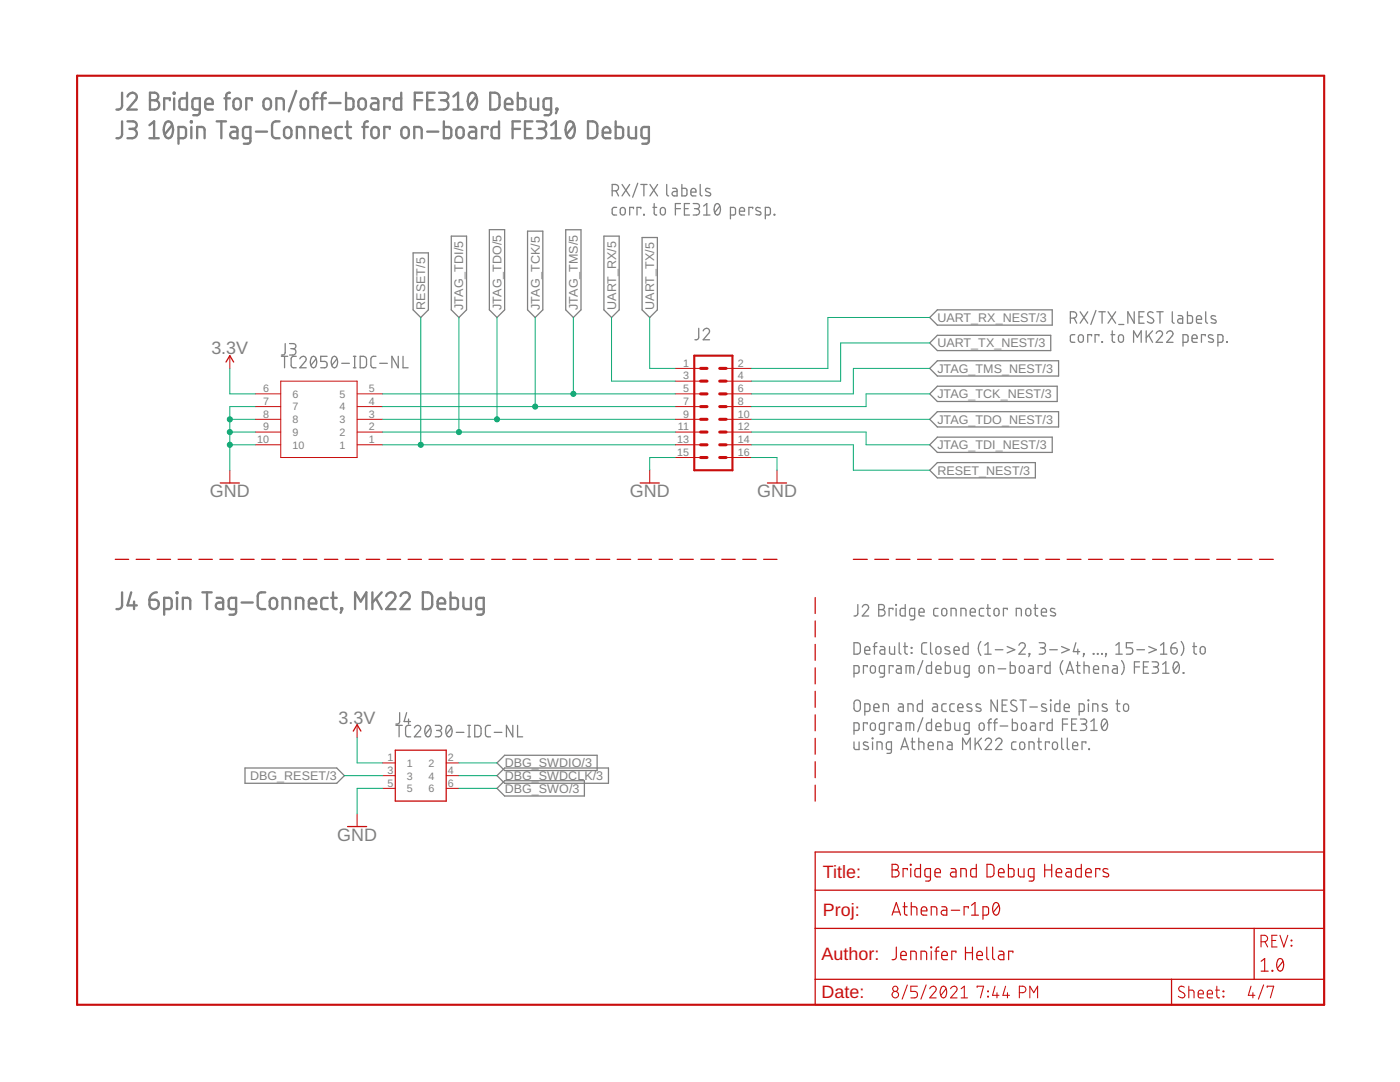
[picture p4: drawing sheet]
<svg xmlns="http://www.w3.org/2000/svg" width="279mm" height="216mm" viewBox="0 0 279 216" stroke-linecap="round" stroke-linejoin="round" font-family="sans-serif">
<g fill="none" stroke="#808080" stroke-width=".25">
<path d="M122.2 38.1h.6a.63 .63 0 0 0 .6-.7 .63 .63 0 0 0-.6-.6h-.6v2.3M122.9 38.1l.5 1M124.1 36.8l1.6 2.3M125.7 36.8l-1.6 2.3M127.3 36.6l-1 2.7M127.9 36.8h1.2M128.5 36.8v2.3M129.7 36.8l1.5 2.3M131.2 36.8l-1.5 2.3M133.1 36.8v1.9l.1 .3 .2 .1M134.2 37.6h.7l.2 .2v1.3h-.5a.44 .44 0 0 1-.5-.4 .44 .44 0 0 1 .5-.5h.5M136.1 36.8v2.3h.8l.2-.2v-1.1l-.4-.2h-.6"/>
<path d="M137.9 38.3h1a.53 .53 0 0 0-.4-.7 .53 .53 0 0 0-.6 .5l.1 .9 .9 .1M139.7 36.8l.1 2.1 .3 .2M141.7 37.7l-.7-.1-.2 .4 1 .5v.5a.85 .85 0 0 1-1 0M82.4 50.5h3.1v11.3l-1.5 1.6-1.6-1.6zM90.1 47.1h3v14.7l-1.5 1.6-1.5-1.6zM97.7 45.8h3v16l-1.5 1.6-1.5-1.6zM105.3 46.1h3v15.7l-1.5 1.6-1.5-1.6zM112.9 45.8h3.1v16l-1.6 1.6-1.5-1.6zM120.5 47.1h3.1v14.7l-1.6 1.6-1.5-1.6zM123.1 41.4h-.7l-.2 .4 .1 1 .8 .1M123.9 41.6l.5-.2a.87 .87 0 0 1 .1 1.4l-.3 .1-.4-.3zM126.4 41.6v-.2h-.7v1.5"/>
<path d="M127.9 41.6v-.2h-.8v1.5M128.1 47.4h3.1v14.4l-1.5 1.6-1.6-1.6zM128.5 42.8l.1 .1zM130.3 41.4h.8M130.6 40.6v2.1l.5 .2M131.9 41.6l.5-.2a.87 .87 0 0 1 .1 1.4l-.3 .1-.4-.3zM134.8 41.6h1M135.8 40.6h-1v2.3M136.6 41.6h.8M137.6 40.6h-1v2.3h1M138.3 40.6h.8a.51 .51 0 0 1 .5 .5 .51 .51 0 0 1-.5 .5h-.5M139 41.6a.63 .63 0 0 1 .6 .7 .63 .63 0 0 1-.6 .6h-.7"/>
<path d="M140.4 42.9h1.3M140.4 41.1l.7-.5v2.3M142.8 40.8a.53 .53 0 0 1 .6-.1 .53 .53 0 0 1 .3 .5 1.28 1.28 0 0 1-.5 1.7 1.35 1.35 0 0 1-.5-2zM143.7 41.1l-1.1 1.3M145.8 42.9h.8l.2-.2v-1.1l-.2-.2h-.8v2.3M147.6 42.1h1a.53 .53 0 0 0-.4-.7 .53 .53 0 0 0-.6 .5l.1 .9 .9 .1M150.2 41.6v-.2h-.7v1.5M151.7 41.5l-.7-.1-.2 .4 1 .6v.4a.79 .79 0 0 1-.9 0M152.7 42.9h.8l.2-.2 .1-.9-.3-.4h-.8v2.3M154.5 42.8l.1 .1zM56.2 71.1h1.2M56.8 71.1v2.3"/>
<path d="M56.9 68.6v1.9l-.2 .3h-.5M57.8 68.6h.7a.51 .51 0 0 1 .6 .5 .51 .51 0 0 1-.6 .5h-.5M58.4 69.6a.63 .63 0 0 1 .7 .6 .63 .63 0 0 1-.7 .6h-.6M59.1 71.1h-.7l-.3 .5 .1 1.6 .2 .2h.7M59.8 71.6a.63 .63 0 0 1 .9-.5 .63 .63 0 0 1 .2 1l-1.1 1.3h1.3M62.2 71.2l.2-.1a.68 .68 0 0 1 .8 .9 .94 .94 0 0 1-.8 1.3 1.67 1.67 0 0 1-.2-2.1zM63.1 71.6l-1 1.3M65.3 71.1h-1.3v1h.8a.65 .65 0 0 1 .5 .6 .65 .65 0 0 1-.5 .7h-.8M66.4 71.2l.1-.1a.68 .68 0 0 1 .9 .9 .94 .94 0 0 1-.9 1.3 1.64 1.64 0 0 1-.1-2.1zM67.2 71.6l-1 1.3M68.2 72.5h1.5M70.5 71.1h.5"/>
<path d="M70.5 73.4h.5M70.8 71.1v2.3M71.9 71.1a1.14 1.14 0 0 1 1.1 .3l.2 .3-.2 1.4-.3 .3h-.8zM75 71.1h-.6l-.4 .5 .1 1.6 .3 .2h.6M75.8 72.5h1.5M79.5 71.1v2.3l-1.3-2.3v2.3M80.4 71.1v2.3h1M139.4 65.5v2l-.3 .3h-.4M140.3 66a.63 .63 0 0 1 .9-.5 .63 .63 0 0 1 .2 1l-1.1 1.3h1.3M185.5 73.5l1.6-1.5h24.2v3h-24.2zM185.5 78.6l1.6-1.5h23.9v3h-23.9zM185.5 68.4l1.6-1.5h22.6v3.1h-22.6z"/>
<path d="M187.1 61.8h22.9v3.1h-22.9l-1.6-1.5zM213.6 63.5h.6a.63 .63 0 0 0 .7-.7 .63 .63 0 0 0-.7-.6h-.6v2.3M214.4 63.5l.5 1M214.5 66.8h-.7l-.2 .4 .1 1 .8 .1M215.3 67l.5-.2a.87 .87 0 0 1 .2 1.4h-.5a1.03 1.03 0 0 1-.2-1.2zM215.6 62.2l1.5 2.3M217.1 62.2l-1.5 2.3M217.8 67v-.2h-.7v1.5M218.7 62l-1 2.7M219.3 62.2h1.3M219.3 67v-.2h-.8v1.5M219.9 68.2l.1 .1z"/>
<path d="M219.9 62.2v2.3M221.1 62.2l1.6 2.3M221.7 66.8h.8M222 66v1.9l.1 .3 .4 .1M222.7 62.2l-1.6 2.3M223.3 64.7h1M223.3 67l.5-.2a.87 .87 0 0 1 .2 1.4h-.5a1.03 1.03 0 0 1-.2-1.2zM226.2 68.3v-2.3l.8 1.3 .8-1.3v2.3M226.4 62.2v2.3l-1.3-2.3v2.3M227.3 63.2h.8M228.3 62.2h-1v2.3h1M228.7 66v2.3"/>
<path d="M229.3 66.9l.7 1.4M230 66l-1.3 1.4M230.1 62.4a.57 .57 0 0 0-.8-.1 .57 .57 0 0 0 0 .9l.7 .3a.57 .57 0 0 1 .1 .9 .57 .57 0 0 1-.9-.1l-.2-.1M230.7 66.5a.63 .63 0 0 1 .9-.5 .63 .63 0 0 1 .2 1l-1.1 1.3h1.3M230.9 62.2h1.2M231.5 62.2v2.3M232.8 66.5a.63 .63 0 0 1 .9-.5 .63 .63 0 0 1 .2 1l-1.1 1.3h1.3M234 62.2v2.1l.3 .2M235.1 63h.5l.4 .2v1.3h-.5a.44 .44 0 0 1-.5-.4 .44 .44 0 0 1 .5-.5h.5M236.1 68.3l.9-.1 .1-.3-.1-1-.9-.1v2.3M237 62.2v2.3h.8l.2-.4v-.9l-.4-.2h-.6M237.9 67.5h1a.53 .53 0 0 0-.3-.7 .53 .53 0 0 0-.7 .5l.1 .9 .9 .1"/>
<path d="M238.8 63.7h1a.53 .53 0 0 0-.4-.7 .53 .53 0 0 0-.6 .5l.1 .9 .9 .1M240.5 67v-.2h-.7v1.5M240.6 62.2v1.9l.1 .3 .3 .1M242.1 66.9l-.8-.1-.1 .4 .9 .6v.4a.79 .79 0 0 1-.9 0M242.6 63.1l-.6-.1-.3 .2 .1 .3 .9 .4v.5a.79 .79 0 0 1-1 0M243.1 68.3h.7l.2-.2 .1-.9-.2-.3-.8-.1v2.3M244.8 68.2l.1 .1zM185.5 83.7l1.6-1.6h24.2v3.1h-24.2zM185.5 88.8l1.6-1.6h22.9v3.1h-22.9zM185.5 93.8l1.6-1.5h19.5v3.1h-19.5zM170.4 128.2l.9 .1 .4 .4v1.4l-.4 .4h-.9zM170.4 134.3h.7l.3-.2v-1l-.2-.3h-.8v2.3"/>
<path d="M170.7 139.8l.6-.1 .3 .2 .1 1.4a.63 .63 0 0 1-.6 .7 .63 .63 0 0 1-.7-.7l.1-1.2zM171.2 120.6v2l-.2 .2-.6 .1M172.1 121.1a.63 .63 0 0 1 .9-.5 .63 .63 0 0 1 .2 1l-1.1 1.3h1.3M172.6 129.8h1a.53 .53 0 0 0-.4-.8 .53 .53 0 0 0-.6 .5l.1 .9 .9 .1M173.1 133.1v-.3h-.8v1.5M173.8 133l.5-.2a.88 .88 0 0 1 .2 1.5h-.4l-.4-.3zM174.3 129h.7M175 128.2l-.5 .3v2M175.4 120.6h.6a.51 .51 0 0 1 .5 .5 .51 .51 0 0 1-.5 .5 .63 .63 0 0 1 .6 .7 .63 .63 0 0 1-.6 .6h-.6zM175.4 121.6h.6M175.7 129h.6l.3 .2v1.3h-.6a.44 .44 0 0 1-.4-.4 .44 .44 0 0 1 .4-.5h.6M176.5 134.3h-.6l-.4-.2v-.9l.2-.4h.8v1.9l-.2 .4h-.7"/>
<path d="M177.5 129v1.3l.4 .2h.6v-1.5M178.2 121.6v-.2h-.8v1.5M178.2 133.1v-.3h-.7v1.5M178.8 120.6l.1 .2zM178.8 121.4v1.5M179 132.8h.6l.2 .3 .1 1.2h-.6a.44 .44 0 0 1-.5-.4 .44 .44 0 0 1 .5-.4h.6M179.5 128.2v2.1l.3 .2M180.3 129h.8M180.6 128.2v2l.1 .2 .4 .1M180.7 120.6v2.3h-.8l-.3-.4 .1-1 1-.1M180.8 134.3v-1.5l1.4 .1 .2 .3v1.1M181.6 132.8v1.5"/>
<path d="M181.9 129.2l.1 .1zM181.9 130.2l.1 .1zM182.5 122.9h-.6l-.4-.2v-1.1l.3-.2h.7v1.9l-.2 .3-.6 .1M183.4 122.2h1a.53 .53 0 0 0-.3-.8 .53 .53 0 0 0-.7 .5l.1 .9 .9 .1M184.1 139.7v2.3l-.8-.1-.2-.3v-.9l.2-.2 .8-.1M184.2 131.8l-1 2.8M185 128.2l-.9 .1-.2 .5 .1 1.5 .4 .2h.6M185.7 128.2v2l.1 .2 .3 .1M185.9 132.1v2.2h-.8l-.2-.3 .1-1.1 .9-.1M186.8 133.6h1a.53 .53 0 0 0-.4-.8 .53 .53 0 0 0-.6 .5l.1 .9 .9 .1M186.9 129.2l.5-.2a.88 .88 0 0 1 .1 1.5h-.3l-.4-.3zM187.2 121.4h-.6l-.3 .4 .1 1 .8 .1"/>
<path d="M188 121.6l.5-.2a.88 .88 0 0 1 .2 1.4l-.3 .1-.4-.3zM188.7 132.1v2.2h.7l.3-.2v-1l-.3-.3h-.7M189.5 129.1l-.7-.1-.2 .4 .2 .2 .7 .4v.4a.85 .85 0 0 1-.9 0M189.8 122.9v-1.5h.8l.2 .2v1.3M190.4 129.8h1a.53 .53 0 0 0-.3-.8 .53 .53 0 0 0-.7 .5l.1 .9 .9 .1M190.5 132.8l.1 1.3 .3 .2h.7v-1.5M191.8 122.9v-1.5h.7l.2 .2 .1 1.3M193.2 128.2v2.3h-.8l-.2-.2v-1.1l.2-.2h.8M193.4 134.3h-.6l-.4-.2v-.9l.2-.4h.8v1.9l-.2 .4h-.7M193.6 122.2h1a.53 .53 0 0 0-.3-.8 .53 .53 0 0 0-.7 .5l.2 .9 .8 .1M195.5 133l.5-.2a.88 .88 0 0 1 .2 1.5h-.4l-.4-.3zM195.7 128a2.17 2.17 0 0 0 0 2.8"/>
<path d="M196.3 121.4h-.6l-.2 .4v.9l.3 .2h.5M196.5 130.5h1.3M196.5 128.8l.7-.6v2.3M196.9 121.4h.8M197.1 120.6l.1 2.1 .5 .2M197.3 134.3v-1.5h.8l.2 .3v1.2M198.5 121.6l.5-.2a.88 .88 0 0 1 .1 1.4l-.3 .1-.4-.3zM198.6 129.6h1.6M199.1 139.7v2.3l-1.3-2.3v2.3M199.2 133.5h1.5M201 129l1.5 .6-1.5 .7M201 121.6v-.2h-.7v1.5"/>
<path d="M201 139.7h-1v2.3h1M201.6 132.1v2.2h.8l.2-.3-.1-1.1-.9-.1M202.8 122.9v-1.5h.8l.2 .2v1.3M202.8 139.9a.57 .57 0 0 0-.8-.1 .57 .57 0 0 0 0 .8l.7 .4a.57 .57 0 0 1 .1 .9 .57 .57 0 0 1-.9-.1l-.2-.2M203.3 128.8a.63 .63 0 0 1 .9-.5 .63 .63 0 0 1 .2 1l-1.1 1.2h1.3M203.5 133l.5-.2a.88 .88 0 0 1 .2 1.5h-.4l-.4-.3zM203.6 139.7h1.2M204.2 139.7v2.3M204.8 121.6l.5-.2a.88 .88 0 0 1 .2 1.4l-.4 .1-.4-.3zM205.3 132.8h.7l.2 .3v1.2h-.5a.44 .44 0 0 1-.5-.4 .44 .44 0 0 1 .5-.4h.5M205.4 130.4l.1 .1zM205.5 130.5l-.2 .5"/>
<path d="M206.4 121.4h.7M206.6 120.6v2.1l.5 .2M207.4 128.2h.8a.51 .51 0 0 1 .5 .6 .51 .51 0 0 1-.5 .5h-.6M207.8 122.2h1.1a.53 .53 0 0 0-.4-.8 .53 .53 0 0 0-.7 .5l.1 .9 1 .1M207.9 133.1v-.3h-.7v1.5M208 129.3a.63 .63 0 0 1 .7 .6 .63 .63 0 0 1-.7 .6h-.6M209.5 129.6h1.5M209.6 132.1v2.2h-.8l-.2-.2v-1l.2-.3h.8M209.6 139.7l.2 .1zM210.5 121.5l-.7-.1-.2 .4 .2 .2 .8 .4v.4a.85 .85 0 0 1-1 0M211.5 139.7v2.3l-.8-.1-.2-.2v-1l.2-.2 .8-.1M211.9 129l1.5 .6-1.5 .7"/>
<path d="M212.1 131.8a2.17 2.17 0 0 0 0 2.8M212.8 134.3l.7-2.2 .8 2.2M213 133.8h1.1M214.7 128.2l-.5 1.8h1.3M214.8 132.8h.8M215.1 132.1v2l.5 .2M215.1 129.5v1M216.2 130.4l.2 .1zM216.3 132.8h.8l.2 .3 .1 1.2M216.3 132.1v2.2M216.4 130.5l-.2 .5M217.1 139.7l.2 .1z"/>
<path d="M218.2 130.4l.1 .1zM218.2 133.6h1a.53 .53 0 0 0-.3-.8 .53 .53 0 0 0-.7 .5l.2 .9 .8 .1M219 130.4l.1 .1zM219.9 130.4l.1 .1zM220.1 134.3v-1.5l.9 .1 .1 1.4M220.7 130.4l.1 .1zM220.8 130.5l-.2 .5M222.1 132.8h.7l.2 .3v1.2h-.6a.44 .44 0 0 1-.4-.4 .44 .44 0 0 1 .4-.4h.6M222.7 130.5h1.3M222.7 128.8l.6-.6v2.3M223 139.7v2l.5 .3M223.8 131.8a2.17 2.17 0 0 1 0 2.8"/>
<path d="M226.1 128.2h-1.3v1.1h.8a.65 .65 0 0 1 .5 .6 .65 .65 0 0 1-.5 .6h-.8M226.4 133.1h1M226.9 129.6h1.5M227.4 132.1h-1v2.2M228.2 133.1h.8M229.2 132.1h-1v2.2h1M229.3 129l1.5 .6-1.5 .7M229.9 132.1h.8a.51 .51 0 0 1 .5 .5 .51 .51 0 0 1-.5 .5h-.5M230.6 133.1a.63 .63 0 0 1 .6 .6 .63 .63 0 0 1-.6 .6h-.7M231.6 130.5h1.3M231.6 128.8l.6-.6v2.3M232 134.3h1.3"/>
<path d="M232 132.6l.7-.5v2.2M233.7 129.3h.7a.64 .64 0 0 1 .6 .7 .64 .64 0 0 1-.7 .5 .64 .64 0 0 1-.6-.6zM234.4 132.2l.1-.1a.97 .97 0 0 1 .9 1.4l-.1 .3a.55 .55 0 0 1-.6 .5 .55 .55 0 0 1-.5-.5l-.1-.9zM234.7 128.2l-.7 .3-.3 .8M235.2 132.6l-1 1.2M235.7 128a2.17 2.17 0 0 1 0 2.8M236.1 134.2l.2 .1zM238 129h.8M238.3 128.2v2.1l.5 .2M239.6 129.2l.5-.2a.88 .88 0 0 1 .2 1.5h-.4l-.4-.3zM48.9 153.2h18.3l1.5 1.6-1.5 1.5h-18.3zM79 144.7h1.3"/>
<path d="M79.7 144.7v2.3M79.8 142.2l-.1 1.9-.3 .4h-.4M81.2 142.2l-.6 1.8h1.3M81.5 143.5v1M82 144.7l-.8 .1-.3 .4 .1 1.6 .3 .2h.7M82.7 145.2a.63 .63 0 0 1 .9-.4 .63 .63 0 0 1 .2 1l-1.1 1.2h1.3M85.1 144.9a.52 .52 0 0 1 .6-.1 .52 .52 0 0 1 .3 .5 1.28 1.28 0 0 1-.6 1.7 1.35 1.35 0 0 1-.4-1.9zM85.9 145.2l-1 1.3M86.9 144.7h.7a.51 .51 0 0 1 .5 .5 .51 .51 0 0 1-.5 .6h-.5M87.5 145.8a.63 .63 0 0 1 .6 .6 .63 .63 0 0 1-.6 .6h-.6M89.2 144.9a.53 .53 0 0 1 .6-.1 .53 .53 0 0 1 .3 .5 1.28 1.28 0 0 1-.5 1.7 1.35 1.35 0 0 1-.4-1.9zM90.1 145.2l-1 1.3"/>
<path d="M91.1 146.1h1.5M93.4 144.7h.5M93.4 147h.5M93.6 144.7v2.3M94.7 144.7l.9 .1 .4 .4v1.4l-.4 .4h-.9zM97.9 144.7l-.8 .1-.2 .4 .1 1.6 .2 .2h.7M98.6 146.1h1.6M99.2 157.3l1.5-1.5h15.9v3h-15.9zM100.7 153.2h20.7v3.1h-20.7l-1.5-1.5zM100.7 150.7h18.5v3.1h-18.5l-1.5-1.6zM102.3 144.7v2.3l-1.2-2.3v2.3M103.3 144.7v2.3h1"/>
<path d="M170.4 145.8l.8-.1 .2-.2v-1l-.2-.2-.8-.1v2.3M170.4 148l.1 1.3 .3 .3h.6v-1.6M172.6 142h.6l.4-.3v-.9l-.2-.3-.8-.1v2.3M173.1 144.5v-.3h-.8v1.6M173.2 148.2l-.6-.2-.3 .3 .1 .3 .9 .4v.4a.79 .79 0 0 1-1 0M173.8 144.4l.5-.1a.87 .87 0 0 1 .2 1.4l-.4 .1-.4-.4v-.7zM174.1 147.3l.1 .1zM174.1 148v1.6M174.4 141.2h1a.53 .53 0 0 0-.3-.7 .53 .53 0 0 0-.7 .4l.1 .9 .9 .2M175 149.6v-1.6h.7l.3 .3v1.3M176.3 142v-1.6l.9 .1 .1 .3v1.2M176.5 145.8l-.8-.1-.2-.2v-.9l.2-.3 .8-.1v1.9l-.2 .4h-.7"/>
<path d="M177.9 149.6l-.8-.1-.2-.2v-.9l.2-.3 .8-.1v1.9l-.2 .4h-.7M178.2 144.5v-.3h-.7v1.6M179 144.2l.6 .1 .2 .2 .1 1.3h-.6a.44 .44 0 0 1-.5-.5 .44 .44 0 0 1 .5-.4h.6M179.4 140.4l.6 .1 .3 .3v1.2h-.6a.44 .44 0 0 1-.4-.5 .44 .44 0 0 1 .4-.4h.6M179.8 149.6l.8-2.3 .7 2.3M180 149h1.1M180.8 145.8v-1.6h1.2l.2 .2 .2 .2v1.2M181.2 142v-1.6l.9 .1 .1 1.5M181.6 144.2v1.6M181.8 148h.8M182.1 147.3v2l.5 .3M183.4 148l.9 .2 .1 1.4"/>
<path d="M183.4 147.3v2.3M184.2 143.2l-1 2.8M185.3 148.8h1a.53 .53 0 0 0-.4-.7 .53 .53 0 0 0-.6 .4l.1 1 .9 .1M185.9 143.5v2.3l-.8-.1-.2-.3 .1-1 .9-.2M186.2 140.4l.7 .1 .2 .3v1.2h-.6a.44 .44 0 0 1-.4-.5 .44 .44 0 0 1 .4-.4h.6M186.8 145h1a.53 .53 0 0 0-.4-.7 .53 .53 0 0 0-.6 .4l.1 .9 .9 .2M187.1 149.6v-1.6h.7l.3 .3 .1 1.3M188.7 143.5v2.3l.7-.1 .3-.2v-1l-.4-.3h-.6M188.8 140.4l-.6 .1-.2 .3 .1 1 .7 .2M189.1 148l.7 .1 .2 .2v1.3h-.6a.44 .44 0 0 1-.4-.5 .44 .44 0 0 1 .4-.4h.6M190.5 140.4l-.7 .1-.2 .3 .1 1 .8 .2M190.5 144.2l.1 1.3 .3 .3h.7v-1.6"/>
<path d="M191.2 141.2h1a.53 .53 0 0 0-.4-.7 .53 .53 0 0 0-.6 .4l.1 .9 .9 .2M192.1 149.6v-2.3l.8 1.2 .7-1.2v2.3M193.4 145.8l-.8-.1-.2-.2v-.9l.2-.3 .8-.1v1.9l-.2 .4h-.7M193.9 140.6l-.8-.1-.1 .3 .9 .6v.4a.73 .73 0 0 1-.9 0M194.6 147.3v2.3M195.1 148.2l.8 1.4M195.5 144.4l.5-.1a.87 .87 0 0 1 .2 1.4l-.4 .1-.4-.4zM195.7 140.6l-.8-.1-.1 .3 .2 .3 .7 .3v.4a.78 .78 0 0 1-.9 0M195.9 147.3l-1.3 1.4M196.6 147.8a.63 .63 0 0 1 .9-.5 .63 .63 0 0 1 .2 1l-1.1 1.3h1.3M197.1 144.2h.8M197.9 143.5l-.5 .2v2.1"/>
<path d="M198.3 144.2h.7M198.7 147.8a.63 .63 0 0 1 .9-.5 .63 .63 0 0 1 .2 1l-1.1 1.3h1.3M199 143.5l-.4 .1-.1 .2v2M199.6 144.9h1.5M200 140.7h.8M202 143.5v2.3l.8-.1 .3-.3-.1-.9-.3-.3h-.7M202.8 148l-.7 .1-.2 .3 .1 1.1 .8 .1M203.6 148.2l.5-.1a.87 .87 0 0 1 .2 1.4l-.4 .1-.4-.4zM203.9 144.4l.5-.1a.87 .87 0 0 1 .2 1.4l-.3 .1-.4-.4zM205.4 149.6v-1.6h.6l.4 .3v1.3M205.5 141.1h1.5M205.8 144.2l.6 .1 .3 .3v1.2h-.6a.44 .44 0 0 1-.5-.5 .44 .44 0 0 1 .5-.4h.6"/>
<path d="M207.1 148h.7M207.3 147.3v1.9l.2 .3 .3 .1M208.4 144.5v-.3h-.8v1.6M208.7 140.6l-.7-.1-.1 .3 .1 .3 .8 .3v.4a.78 .78 0 0 1-.9 0M209.4 148.3v-.3h-.8v1.6M209.7 140.4v1.6M210 143.5v2.3l-.8-.1-.2-.2v-1l.4-.3h.6M210.1 148.2l.5-.1a.87 .87 0 0 1 .2 1.4l-.4 .1-.3-.4zM211.9 147.3v1.9l.1 .3 .3 .1M212 144.5h1.1M212.4 141.2h1a.53 .53 0 0 0-.4-.7 .53 .53 0 0 0-.6 .4l.1 .9 .9 .2M213 147.3v2l.4 .3"/>
<path d="M213.1 143.5h-1.1v2.3M213.9 144.5h.7M214.1 148.8h1a.53 .53 0 0 0-.4-.7 .53 .53 0 0 0-.6 .4l.1 1 .9 .1M214.9 143.5h-1v2.3h1M215.4 142h.6l.4-.3v-1l-.2-.2-.8-.1v2.3M215.6 143.5h.8a.51 .51 0 0 1 .5 .5 .51 .51 0 0 1-.5 .5h-.5M216.2 144.5a.63 .63 0 0 1 .7 .6 .63 .63 0 0 1-.7 .7h-.6M216.7 148.3v-.3h-.8v1.6M217.2 140.4v1.6M217.3 149.4l.1 .2zM217.7 145.8h1.3M217.7 144l.6-.5v2.3"/>
<path d="M218.1 142v-1.6l.8 .1 .2 .2v1.3M220.1 143.6a.52 .52 0 0 1 .6-.1 .52 .52 0 0 1 .3 .6 1.28 1.28 0 0 1-.6 1.7 1.35 1.35 0 0 1-.4-2zM220.9 140.6l-.8-.1-.1 .3 .2 .3 .7 .3v.4a.78 .78 0 0 1-.9 0M220.9 144l-1 1.2M222.7 140.4h.8M224.3 140.6l.5-.2a.88 .88 0 0 1 .2 1.5h-.4l-.4-.3z"/>
</g>
<g fill="none" stroke="#c90d0c" stroke-width=".25">
<path d="M45.1 72.2l.8-1.2 .7 1.2M44 96.4h3.8M127.8 96.4h3.8M153.2 96.4h3.8M23 111.6h2.7M27.2 111.6h2.6M31.3 111.6h2.7M35.5 111.6h2.7M39.7 111.6h2.7M43.9 111.6h2.6M48 111.6h2.7M52.2 111.6h2.7"/>
<path d="M56.4 111.6h2.7M60.6 111.6h2.6M64.7 111.6h2.7M68.9 111.6h2.7M73.1 111.6h2.7M77.3 111.6h2.6M81.4 111.6h2.7M85.6 111.6h2.7M89.8 111.6h2.7M94 111.6h2.6M98.1 111.6h2.7M102.3 111.6h2.7"/>
<path d="M106.5 111.6h2.7M110.7 111.6h2.6M114.8 111.6h2.7M119 111.6h2.7M123.2 111.6h2.7M127.4 111.6h2.6M131.5 111.6h2.7M135.7 111.6h2.7M139.9 111.6h2.7M144 111.6h2.7M148.2 111.6h2.7M152.4 111.6h2.7"/>
<path d="M162.7 119.2v3.2M170.3 111.6h2.8M174.6 111.6h2.7M178.8 111.6h2.8M183.1 111.6h2.8M187.4 111.6h2.7M191.6 111.6h2.8M195.9 111.6h2.8M200.2 111.6h2.7M204.4 111.6h2.8M208.7 111.6h2.8M213 111.6h2.7"/>
<path d="M217.2 111.6h2.8M221.5 111.6h2.8M225.8 111.6h2.7M230 111.6h2.8M234.3 111.6h2.7M238.5 111.6h2.8M242.8 111.6h2.8M247.1 111.6h2.8M251.4 111.6h2.7M162.7 123.9v3.2M162.7 128.6v3.2M162.7 133.3v3.2"/>
<path d="M162.7 137.9v3.2M70.5 145.9l.8-1.3 .7 1.3M78.9 149.7h10.1v10.2h-10.1zM162.7 142.6v3.2M162.7 147.3v3.2M162.7 152v3.2M162.7 156.7v3.2M69.4 164.9h3.8M162.7 170h101.6v30.5h-101.6zM162.7 177.6h101.6M162.7 185.3h101.6M162.7 195.4h101.6"/>
<path d="M233.8 195.4v5.1M250.3 185.3v10.1"/>
</g>
<path d="M15.4 15.1h248.9v185.4h-248.9zM138.6 71h7.6v22.8h-7.6z" fill="none" stroke="#c90d0c" stroke-width=".42"/>
<g fill="none" stroke="#c90d0c" stroke-width=".21">
<path d="M181.1 196.5l-1.1 2.9M183.1 196.8h-1.3v1h.8a.66 .66 0 0 1 .5 .7 .66 .66 0 0 1-.5 .6h-.8M184.8 196.5l-1 2.9M185.5 197.3a.64 .64 0 0 1 1-.5 .64 .64 0 0 1 .1 1l-1.1 1.3h1.3M187.9 197a.55 .55 0 0 1 .6-.2 .55 .55 0 0 1 .3 .6 1.32 1.32 0 0 1-.5 1.7 1.44 1.44 0 0 1-.4-2.1zM188.8 197.3l-1 1.3M189.7 197.3a.64 .64 0 0 1 .9-.5 .64 .64 0 0 1 .2 1l-1.1 1.3h1.3M191.8 199.1h1.3M191.8 197.3l.6-.5v2.3M195 197v-.2h1.3l-.6 2.3M197.1 198.8l.2 .1zM197.1 197.8l.2 .1z"/>
<path d="M198.6 196.8l-.5 1.8h1.3M199 198.1v1M200.7 196.8l-.5 1.8h1.3M201.1 198.1v1M203.4 198.1h.7a.65 .65 0 0 0 .6-.7 .65 .65 0 0 0-.6-.6h-.7v2.3M205.5 199.1v-2.3l.8 1.3 .8-1.3v2.3M236.3 197a.58 .58 0 0 0-.8-.1 .58 .58 0 0 0 0 .9l.7 .3a.58 .58 0 0 1 .1 .9 .58 .58 0 0 1-.9 0l-.2-.2M237.3 197.6l.9 .1 .1 .3v1.1M237.3 196.8v2.3M239.1 198.3h1.1a.54 .54 0 0 0-.4-.7 .54 .54 0 0 0-.7 .5l.1 .9 1 .1M240.9 198.3h1.1a.54 .54 0 0 0-.4-.7 .54 .54 0 0 0-.7 .5l.1 .9 1 .1M242.6 197.6h.8"/>
<path d="M242.8 196.8v1.9l.3 .4h.3M244.1 197.8l.1 .1zM244.1 198.8l.1 .1zM249.7 196.8l-.6 1.8h1.3M250 198.1v1M251.7 187.9h.6a.65 .65 0 0 0 .7-.6 .65 .65 0 0 0-.7-.7h-.6v2.4M252.2 196.5l-1.1 2.9M252.5 187.9l.5 1.1M252.9 197v-.2h1.3l-.7 2.3M253.8 187.7h.8M254.9 186.6h-1.1v2.4h1.1M255.4 186.6l.8 2.4 .8-2.4"/>
<path d="M257.7 187.6l.1 .1zM257.7 188.6l.1 .2z"/>
<circle cx="178.7" cy="197.3" r=".52"/>
<circle cx="178.7" cy="198.5" r=".65"/>
</g>
<g fill="none" stroke="#c90d0c" stroke-width=".23">
<path d="M178 172.5h.7a.56 .56 0 0 1 .6 .5 .56 .56 0 0 1-.6 .6 .7 .7 0 0 1 .7 .7 .7 .7 0 0 1-.7 .7h-.7zM178 173.6h.7M181.1 173.6v-.3h-.9v1.7M181.7 172.5h.1v.1h-.1zM181.8 173.3v1.7M183.7 172.5v2.5l-.9-.1-.2-.3v-1l.2-.3h.9M185.7 175h-.7l-.4-.3v-1l.1-.3 1-.1v2.3l-.3 .2h-.7M186.6 174.1h1.1a.58 .58 0 0 0-.4-.8 .58 .58 0 0 0-.7 .6l.1 1 1 .1M189.8 173.3h.7l.3 .4v1.3h-.6a.49 .49 0 0 1-.5-.5 .49 .49 0 0 1 .5-.5h.6M191.7 175v-1.7l1 .1 .1 1.6M194.8 172.5v2.5l-1-.1-.1-.3 .1-1.2 1-.1M197 172.5h.9l.5 .5v1.5l-.5 .4-.9 .1z"/>
<path d="M199.3 174.1h1.1a.59 .59 0 0 0-.4-.8 .59 .59 0 0 0-.7 .6l.1 1 1 .1M201.3 172.5v2.5l.8-.1 .3-.2v-1.1l-.3-.3h-.8M203.2 173.3l.1 1.4 .4 .3h.7v-1.7M206.4 175h-.7l-.4-.3-.1-1 .3-.4h.9v2.1l-.3 .4h-.7M208.5 173.6h1.4M208.5 172.5v2.5M209.9 172.5v2.5M210.8 174.1h1.1a.58 .58 0 0 0-.4-.8 .58 .58 0 0 0-.7 .6l.1 1 1 .1M212.8 173.3h.8l.2 .4v1.3h-.6a.49 .49 0 0 1-.5-.5 .49 .49 0 0 1 .5-.5h.6M215.8 172.5v2.5l-.9-.1-.2-.3v-1l.2-.3h.9M216.7 174.1h1.1a.59 .59 0 0 0-.4-.8 .59 .59 0 0 0-.7 .6l.1 1 1 .1M219.5 173.6v-.3h-.8v1.7"/>
<path d="M221.1 173.4l-.8-.1-.2 .4 .2 .3 .9 .4 .1 .2-.1 .3-.3 .1-.8-.2M178 182.6l.9-2.5 .8 2.5M178.2 182h1.3M178.9 189v2.1l-.3 .3-.6 .1M179.8 190.6h1.1a.58 .58 0 0 0-.4-.8 .58 .58 0 0 0-.7 .6l.1 1 1 .1M180.2 180.9h.9M180.5 180.1v2.3l.6 .2M181.8 191.5v-1.7l1 .1 .1 1.6M181.9 180.9l1 .1 .1 .3v1.3M181.9 180.1v2.5M183.8 191.5v-1.7l1 .1 .1 .3v1.3M183.9 181.8h1.1a.59 .59 0 0 0-.4-.9 .59 .59 0 0 0-.7 .6l.1 1 1 .1"/>
<path d="M185.8 189l.1 .1zM185.8 182.6v-1.7l1 .1 .2 .3v1.3M185.8 189.8v1.7M186.6 189.8h.8M187.4 189h-.3l-.2 .2-.1 2.3M187.9 190.6h1.2a.59 .59 0 0 0-.4-.8 .59 .59 0 0 0-.8 .6l.2 1 1 .1M188 180.9l.7 .1 .3 .3v1.3h-.7a.49 .49 0 0 1-.5-.5 .49 .49 0 0 1 .5-.5h.7M189.8 181.6h1.7M190.8 190.1v-.3h-.9v1.7M192.7 189v2.5M192.7 190.1h1.4M193.3 181.2v-.3h-.9v1.7"/>
<path d="M193.9 182.6h1.4M193.9 180.6l.7-.5v2.5M194.1 189v2.5M194.9 190.6h1.2a.59 .59 0 0 0-.4-.8 .59 .59 0 0 0-.8 .6l.2 1 1 .1M196.2 182.6h.7l.4-.2v-1.1l-.3-.3-.8-.1v2.5M196.9 189l.1 2.2 .3 .3M198.1 189v2.1l.1 .3 .3 .1M198.4 180.3a.58 .58 0 0 1 .6-.2 .58 .58 0 0 1 .4 .6 1.45 1.45 0 0 1-.6 1.9 1.52 1.52 0 0 1-.4-2.3zM199.3 180.6l-1.1 1.4M199.4 189.8h.7l.2 .3v1.4h-.6a.5 .5 0 0 1-.5-.5 .5 .5 0 0 1 .5-.5h.6M202.1 190.1v-.3h-.8v1.7M251.7 191.8l.7-.5v2.5"/>
<path d="M251.7 193.8h1.4M253.9 193.6l.1 .2zM255.2 191.3a.71 .71 0 0 1 .8 .2 .71 .71 0 0 1 .2 .7 1.06 1.06 0 0 1-.9 1.5 1.71 1.71 0 0 1-.1-2.4zM256.1 191.8l-1.2 1.4"/>
</g>
<g fill="none" stroke="#c90d0c" stroke-width=".61">
<path d="M139.8 78.6h1.3M139.8 76.1h1.3M139.8 73.5h1.3M143.6 78.6h1.3M143.6 76.1h1.3M143.6 73.5h1.3M139.8 83.7h1.3M139.8 81.1h1.3M139.8 86.2h1.3M139.8 88.8h1.3M139.8 91.3h1.3M143.6 83.7h1.3"/>
<path d="M143.6 81.1h1.3M143.6 86.2h1.3M143.6 88.8h1.3M143.6 91.3h1.3"/>
</g>
<g fill="none" stroke="#c90d0c" stroke-width=".2">
<path d="M45.9 71v2.5M50.9 78.6h5.1M56 76.1h15.3v15.2h-15.3zM71.3 78.6h5M134.7 73.5h5.1M134.7 76.1h5.1M134.7 78.6h5.1M144.9 73.5h5.1M144.9 76.1h5.1M144.9 78.6h5.1M45.9 93.8v2.6M50.9 81.1h5.1"/>
<path d="M50.9 83.7h5.1M50.9 86.2h5.1M50.9 88.8h5.1M71.3 81.1h5M71.3 83.7h5M71.3 86.2h5M71.3 88.8h5M129.7 93.8v2.6M134.7 81.1h5.1M134.7 83.7h5.1M134.7 86.2h5.1M134.7 88.8h5.1"/>
<path d="M134.7 91.3h5.1M144.9 81.1h5.1M144.9 83.7h5.1M144.9 86.2h5.1M144.9 88.8h5.1M144.9 91.3h5.1M155.1 93.8v2.6M71.3 144.6v2.6M76.3 152.2h2.6M76.3 154.8h2.6M76.3 157.3h2.6M89 152.2h2.6"/>
<path d="M89 154.8h2.6M89 157.3h2.6M71.3 162.4v2.5"/>
</g>
<g fill="none" stroke="#0dab76" stroke-width=".2">
<path d="M45.9 73.5v5.1h5M76.3 78.6h58.4M84 63.4v25.4M91.6 63.4v22.8M99.2 63.4v20.3M106.8 63.4v17.7M114.4 63.4v15.2M122 63.4v12.7h12.7M129.7 63.4v10.1h5M185.5 78.6h-12.7v2.5h-22.8M185.5 73.5h-15.2v5.1h-20.3M185.5 63.4h-20.3v10.1h-15.2"/>
<path d="M185.5 68.4h-17.7v7.7h-17.8M45.9 83.7h5M45.9 88.8h5M45.9 86.2h5M50.9 81.1h-5v12.7M76.3 83.7h58.4M76.3 88.8h58.4M76.3 86.2h58.4M76.3 81.1h58.4M134.7 91.3h-5v2.5M150 83.7h35.5M150 86.2h22.8v2.6h12.7"/>
<path d="M150 88.8h20.3v5h15.2M150 91.3h5.1v2.5M68.7 154.8h7.6M71.3 147.2v5h5M76.3 157.3h-5v5.1M91.6 157.3h7.6M91.6 152.2h7.6M91.6 154.8h7.6"/>
</g>
<g fill="#0dab76" stroke="#0dab76" stroke-width=".2">
<circle cx="84" cy="88.8" r=".51"/>
<circle cx="91.6" cy="86.2" r=".51"/>
<circle cx="99.2" cy="83.7" r=".51"/>
<circle cx="106.8" cy="81.1" r=".51"/>
<circle cx="114.4" cy="78.6" r=".51"/>
<circle cx="45.9" cy="83.7" r=".51"/>
<circle cx="45.9" cy="86.2" r=".51"/>
<circle cx="45.9" cy="88.8" r=".51"/>
</g>
<g fill="none" stroke="#808080" stroke-width=".47">
<path d="M24.4 18.5l-.1 2.8-.5 .5-.6 .1M25.4 19.3a.92 .92 0 0 1 1.3-.8 .92 .92 0 0 1 .3 1.5l-1.6 1.9h1.9M29.9 18.5h1a.75 .75 0 0 1 .7 .8 .75 .75 0 0 1-.7 .7 .93 .93 0 0 1 .9 .9 .93 .93 0 0 1-.9 1h-1zM34.7 18.5h.1v.2h-.1zM34.8 19.6v2.3M37.3 18.5v3.4l-1.3-.1-.2-.5 .1-1.4 .3-.3h1.1M44.8 19.6h1.1M45.9 18.5l-.5 .1-.2 .3-.1 3M46.7 19.9a.75 .75 0 0 1 .8-.2 .75 .75 0 0 1 .6 .7 1.34 1.34 0 0 1-.3 1.3l-.5 .2-.6-.4-.1-.4zM52.7 19.9a.75 .75 0 0 1 .9-.2 .75 .75 0 0 1 .5 .7v.7a.75 .75 0 0 1-.8 .8 .75 .75 0 0 1-.7-.8zM59.1 18.1l-1.5 4.1M60.2 19.9a.73 .73 0 0 1 .8-.2 .73 .73 0 0 1 .5 .7v.7a.74 .74 0 0 1-.8 .8 .74 .74 0 0 1-.7-.8z"/>
<path d="M62.3 19.6h1.1M63.4 18.5l-.5 .1-.2 .3v3M63.9 19.6h1.1M65 18.5l-.5 .1-.2 .3v3M69.1 18.5v3.4l1.2-.1 .2-.5-.1-1.4-.2-.3h-1.1M71.7 19.9a.75 .75 0 0 1 .8-.2 .75 .75 0 0 1 .5 .7v.7a.75 .75 0 0 1-.7 .8 .75 .75 0 0 1-.8-.8zM74.2 19.6h.9l.3 .3 .1 .3v1.7h-.8a.66 .66 0 0 1-.7-.7 .66 .66 0 0 1 .7-.6h.8M80.1 18.5v3.4l-1.3-.1-.2-.5 .1-1.4 .3-.3h1.1M84.3 18.5h-1.5v3.4M86.7 18.5h-1.4v3.4h1.4M87.6 18.5h1.2a.75 .75 0 0 1 .7 .8 .75 .75 0 0 1-.7 .7h-.8M90.5 19.3l.9-.8v3.4"/>
<path d="M93.9 18.6l.6-.1a2.23 2.23 0 0 1 0 3.3h-.4a2.26 2.26 0 0 1-.5-2.8zM95 19.3l-1.5 1.8M97.8 18.5a1.79 1.79 0 0 1 1.6 .3l.3 .6v1.5l-.3 .7a1.79 1.79 0 0 1-1.6 .3zM103.3 18.5v3.4l1.3-.1 .2-.5-.1-1.4-.2-.3h-1.2M105.9 19.6v1.9l.3 .3 .3 .1h.9v-2.3M24.4 24.2l-.1 2.9-.5 .4-.6 .1M25.4 24.2h1.2a.75 .75 0 0 1 .7 .8 .75 .75 0 0 1-.7 .7h-.8M26.4 25.7a.93 .93 0 0 1 .9 .9 .93 .93 0 0 1-.9 1h-1M29.8 27.6h1.9M29.8 25l1-.8v3.4M29.9 20h1M33.1 24.5a.78 .78 0 0 1 .9-.2 .78 .78 0 0 1 .4 .8 2.17 2.17 0 0 1-.6 2.4h-.4a2.35 2.35 0 0 1-.3-3z"/>
<path d="M33.9 20v-.4h-1.1v2.3M34.4 25l-1.5 1.8M35.6 27.6h1l.4-.3 .1-1.4-.2-.5-1.3-.1v3.4M38.1 24.2h.2v.2h-.2zM38.2 25.3v2.3M39.3 27.6v-2.3l1.1 .1 .3 .2 .1 2M39.9 21.9h-1l-.4-.3-.1-1.4 .2-.5 1.3-.1v2.8l-.1 .4-.3 .1-.9 .1M41 20.7h1.5a.79 .79 0 0 0-.6-1 .79 .79 0 0 0-.9 .7l.1 1.2 .4 .3h1M43.2 24.2h1.9M44.2 24.2v3.4M46.1 25.3l.9 .1 .4 .3v1.9h-.8a.66 .66 0 0 1-.7-.7 .66 .66 0 0 1 .7-.6h.8M50 27.6h-1l-.4-.3-.1-1.4 .2-.5 1.3-.1v2.8l-.1 .4-.3 .2h-.9"/>
<path d="M50.3 20v-.4h-1.2v2.3M51.1 26.3h2.2M55.2 21.9v-2.3h1.1l.2 .3 .1 2M55.8 24.2l-1.2 .2-.3 .6v1.8l.1 .5 .4 .2 1 .1M56.8 25.7a.75 .75 0 0 1 .8-.3 .75 .75 0 0 1 .6 .7v.7a.74 .74 0 0 1-.8 .8 .74 .74 0 0 1-.7-.8zM59.2 27.6v-2.3l1.1 .1 .3 .2 .1 2M61.9 27.6v-2.3l1.1 .1 .3 .2 .1 2M64.5 26.5h1.5a.78 .78 0 0 0-.5-1.1 .78 .78 0 0 0-1 .7v1.1l.2 .3 1.3 .1M65.7 20.6h2.3M68.3 25.3l-.9 .1-.3 .2-.1 .3 .1 1.4 .4 .3h.8M69 25.3h1.1M69.3 24.2v2.8l.3 .5 .5 .1"/>
<path d="M72.3 25.3h1.1M73.4 24.2l-.5 .1-.2 .5v2.8M74.4 25.5l.4-.2 .7 .4 .1 1.1a.74 .74 0 0 1-.8 .8 .74 .74 0 0 1-.7-.8v-1zM77.8 20v-.4h-1.1v2.3M77.8 25.7v-.4h-1.1v2.3M80.2 25.7a.75 .75 0 0 1 .9-.3 .75 .75 0 0 1 .5 .7v.7a.75 .75 0 0 1-.8 .8 .75 .75 0 0 1-.7-.8zM82.7 27.6v-2.3l1.1 .1 .3 .2 .1 2M82.8 20h1.5M85.3 20h1.1M85.3 26.3h2.2M88.6 20a.93 .93 0 0 1 .9 .9 .93 .93 0 0 1-.9 1h-1M88.6 24.2v3.4l1.3-.1 .2-.5-.1-1.4-.3-.2-1.1-.1"/>
<path d="M90.5 21.9h1.9M91.4 25.5l.4-.2 .6 .4 .1 1.1a.74 .74 0 0 1-.7 .8 .74 .74 0 0 1-.7-.8v-1zM93.7 25.3l.9 .1 .4 .3v1.9h-.8a.66 .66 0 0 1-.7-.7 .66 .66 0 0 1 .7-.6h.8M97.3 25.7v-.4h-1.1v2.3M99.6 24.2v3.4l-1.3-.1-.2-.5 .1-1.4 .3-.2 1.1-.1M100.8 20.7h1.5a.78 .78 0 0 0-.6-1 .78 .78 0 0 0-.9 .7l.1 1.2 .4 .3h1M102.3 25.7h1.5M103.8 24.2h-1.5v3.4M104.8 25.7h1.1M106.3 24.2h-1.5v3.4h1.5M107.1 24.2h1.2a.75 .75 0 0 1 .7 .8 .75 .75 0 0 1-.7 .7h-.8M108.1 25.7a.93 .93 0 0 1 .9 .9 .93 .93 0 0 1-.9 1h-1"/>
<path d="M110 21.9h-.9l-.5-.3-.1-1.6 .4-.4h1.1v2.8l-.1 .4-.3 .1-.9 .1M110 27.6h1.9M110 25l.9-.8v3.4M111 21.7h.2v.2h-.2zM111.2 21.9l-.2 .7M113.2 24.5a.78 .78 0 0 1 .9-.2 .78 .78 0 0 1 .5 .8 2.17 2.17 0 0 1-.6 2.4l-.2 .1a1.61 1.61 0 0 1-.9-2.1zM114.6 25l-1.5 1.8M117.3 24.2a1.79 1.79 0 0 1 1.6 .3l.3 .6v1.5l-.3 .7a1.79 1.79 0 0 1-1.6 .3zM120.3 26.5h1.5a.79 .79 0 0 0-.5-1.1 .79 .79 0 0 0-1 .7l.1 1.2 .5 .3h.9M122.9 24.2v3.4l1.2-.1 .3-.5-.2-1.4-.2-.2-1.1-.1M125.4 25.3l.1 1.9 .2 .3 .3 .1h.9v-2.3M129.5 27.6h-.9l-.5-.3-.1-1.4 .2-.5 1.3-.1v2.8l-.1 .4-.3 .2h-.9"/>
<path d="M24.4 118.2l-.1 2.8-.5 .5h-.6M26.2 118.2l-.8 2.6h1.9M29.8 119.7h1.1a.94 .94 0 0 1 .8 1 .94 .94 0 0 1-1 .8 .94 .94 0 0 1-.9-.9zM31.3 118.2a1.46 1.46 0 0 0-1.5 1.5M35.2 118.2h.2v.2h-.2zM35.3 119.3v2.2M40.4 118.2h1.8M41.3 118.2v3.3M43.2 119.3h1l.3 .4v1.8h-.8a.66 .66 0 0 1-.6-.6 .66 .66 0 0 1 .6-.7h.8M52.9 118.2h-.9l-.4 .3-.2 .4v1.9l.2 .4 .4 .3h.9M54 119.6a.75 .75 0 0 1 .8-.3 .75 .75 0 0 1 .5 .7v.8a.74 .74 0 0 1-.7 .7 .74 .74 0 0 1-.8-.7zM65.4 119.3l-1.1 .1-.2 .5 .1 1.4 .3 .2h.9"/>
<path d="M66.1 119.3h1.1M66.5 118.2v2.8l.2 .4 .5 .1M74.3 118.2v3.3M75.1 119.5l1.1 2M76.2 118.2l-1.9 2M77.1 118.9a.91 .91 0 0 1 1.3-.7 .91 .91 0 0 1 .2 1.5l-1.5 1.8h1.8M79.9 118.9a.91 .91 0 0 1 1.3-.7 .91 .91 0 0 1 .3 1.5l-1.6 1.8h1.9M84.4 118.2a1.73 1.73 0 0 1 1.6 .2l.3 .7-.1 1.7-.2 .5a1.79 1.79 0 0 1-1.6 .2zM89.9 118.2v3.3l1.3-.1 .2-.4-.1-1.5-.5-.2h-.9M92.5 119.3v1.9l.2 .2 .3 .1h1v-2.2M26.8 120v1.5M32.8 121.5h1.1l.3-.2 .1-1.4-.3-.5-1.2-.1v3.4"/>
<path d="M36.5 121.5v-2.2h.9l.5 .2 .1 2M47.1 121.5h-1.1l-.3-.2-.1-1.4 .2-.5 1.3-.1v2.8l-.2 .5-1.1 .1M48.2 120.2h2.2M56.4 121.5v-2.2h.9l.5 .2 .1 2M59.1 121.5v-2.2h.9l.4 .2 .1 2M61.6 120.4h1.5a.78 .78 0 0 0-.5-1.1 .78 .78 0 0 0-1 .7l.1 1.2 .1 .2 1.3 .1M68.1 121.3h.2v.2h-.2zM68.3 121.5l-.3 .8M70.9 121.5v-3.3l1.1 1.8 1.1-1.8v3.3M87.3 120.4h1.5a.79 .79 0 0 0-.5-1.1 .79 .79 0 0 0-1 .7l.1 1.3 .3 .2h1.1M96.5 121.5h-1.1l-.2-.2-.1-1.4 .2-.5 1.2-.1v2.8l-.2 .5-1.1 .1"/>
</g>
<g font-size="3.6" fill="#808080">
<text x="42.2" y="70.7">3.3V</text>
<text x="41.9" y="99.2">GND</text>
<text x="125.7" y="99.2">GND</text>
<text x="151.1" y="99.2">GND</text>
<text x="67.6" y="144.4">3.3V</text>
<text x="67.3" y="167.7">GND</text>
</g>
<g font-size="3.6" fill="#c90d0c">
<text x="164.2" y="175.1">Title:</text>
<text x="164.2" y="182.7">Proj:</text>
<text x="164" y="191.6">Author:</text>
<text x="164" y="199.2">Date:</text>
</g>
<g font-size="2.5" fill="#808080">
<text x="84.8" y="61.8" transform="rotate(-90 84.8 61.8)">RESET/5</text>
<text x="92.5" y="61.8" transform="rotate(-90 92.5 61.8)">JTAG_TDI/5</text>
<text x="100.1" y="61.8" transform="rotate(-90 100.1 61.8)">JTAG_TDO/5</text>
<text x="107.7" y="61.8" transform="rotate(-90 107.7 61.8)">JTAG_TCK/5</text>
<text x="115.3" y="61.8" transform="rotate(-90 115.3 61.8)">JTAG_TMS/5</text>
<text x="122.9" y="61.8" transform="rotate(-90 122.9 61.8)">UART_RX/5</text>
<text x="130.6" y="61.8" transform="rotate(-90 130.6 61.8)">UART_TX/5</text>
<text x="187.1" y="64.2">UART_RX_NEST/3</text>
<text x="187.1" y="69.3">UART_TX_NEST/3</text>
<text x="187.1" y="74.4">JTAG_TMS_NEST/3</text>
<text x="187.1" y="79.5">JTAG_TCK_NEST/3</text>
<text x="187.1" y="84.6">JTAG_TDO_NEST/3</text>
<text x="187.1" y="89.6">JTAG_TDI_NEST/3</text>
<text x="187.1" y="94.7">RESET_NEST/3</text>
<text x="49.9" y="155.7">DBG_RESET/3</text>
<text x="100.7" y="155.7">DBG_SWDCLK/3</text>
<text x="100.7" y="153.1">DBG_SWDIO/3</text>
<text x="100.7" y="158.2">DBG_SWO/3</text>
</g>
<g font-size="2.1" fill="#808080">
<text x="136.3" y="73.2">1</text>
<text x="136.3" y="75.7">3</text>
<text x="147.2" y="73.2">2</text>
<text x="147.2" y="75.7">4</text>
<text x="52.5" y="78.2">6</text>
<text x="52.5" y="80.8">7</text>
<text x="52.5" y="83.3">8</text>
<text x="58.4" y="79.4">6</text>
<text x="58.4" y="81.9">7</text>
<text x="67.7" y="81.9">4</text>
<text x="67.7" y="79.4">5</text>
<text x="73.6" y="83.3">3</text>
<text x="73.6" y="80.8">4</text>
<text x="73.6" y="78.2">5</text>
<text x="136.3" y="78.2">5</text>
<text x="136.3" y="80.8">7</text>
<text x="136.3" y="83.3">9</text>
<text x="147.2" y="78.2">6</text>
<text x="147.2" y="80.8">8</text>
<text x="147.2" y="83.3">10</text>
<text x="51.3" y="88.4">10</text>
<text x="52.5" y="85.9">9</text>
<text x="58.4" y="84.4">8</text>
<text x="58.4" y="87">9</text>
<text x="58.4" y="89.5">10</text>
<text x="67.7" y="89.5">1</text>
<text x="67.7" y="87">2</text>
<text x="67.7" y="84.4">3</text>
<text x="73.6" y="88.4">1</text>
<text x="73.6" y="85.9">2</text>
<text x="135.1" y="88.4">13</text>
<text x="135.3" y="85.9">11</text>
<text x="147.2" y="85.9">12</text>
<text x="147.2" y="88.4">14</text>
<text x="135.1" y="90.9">15</text>
<text x="147.2" y="90.9">16</text>
<text x="77.3" y="151.9">1</text>
<text x="77.3" y="154.4">3</text>
<text x="81.2" y="153">1</text>
<text x="81.2" y="155.5">3</text>
<text x="85.5" y="153">2</text>
<text x="85.5" y="155.5">4</text>
<text x="89.4" y="151.9">2</text>
<text x="89.4" y="154.4">4</text>
<text x="77.3" y="157">5</text>
<text x="81.2" y="158.1">5</text>
<text x="85.5" y="158.1">6</text>
<text x="89.4" y="157">6</text>
</g>
</svg>
